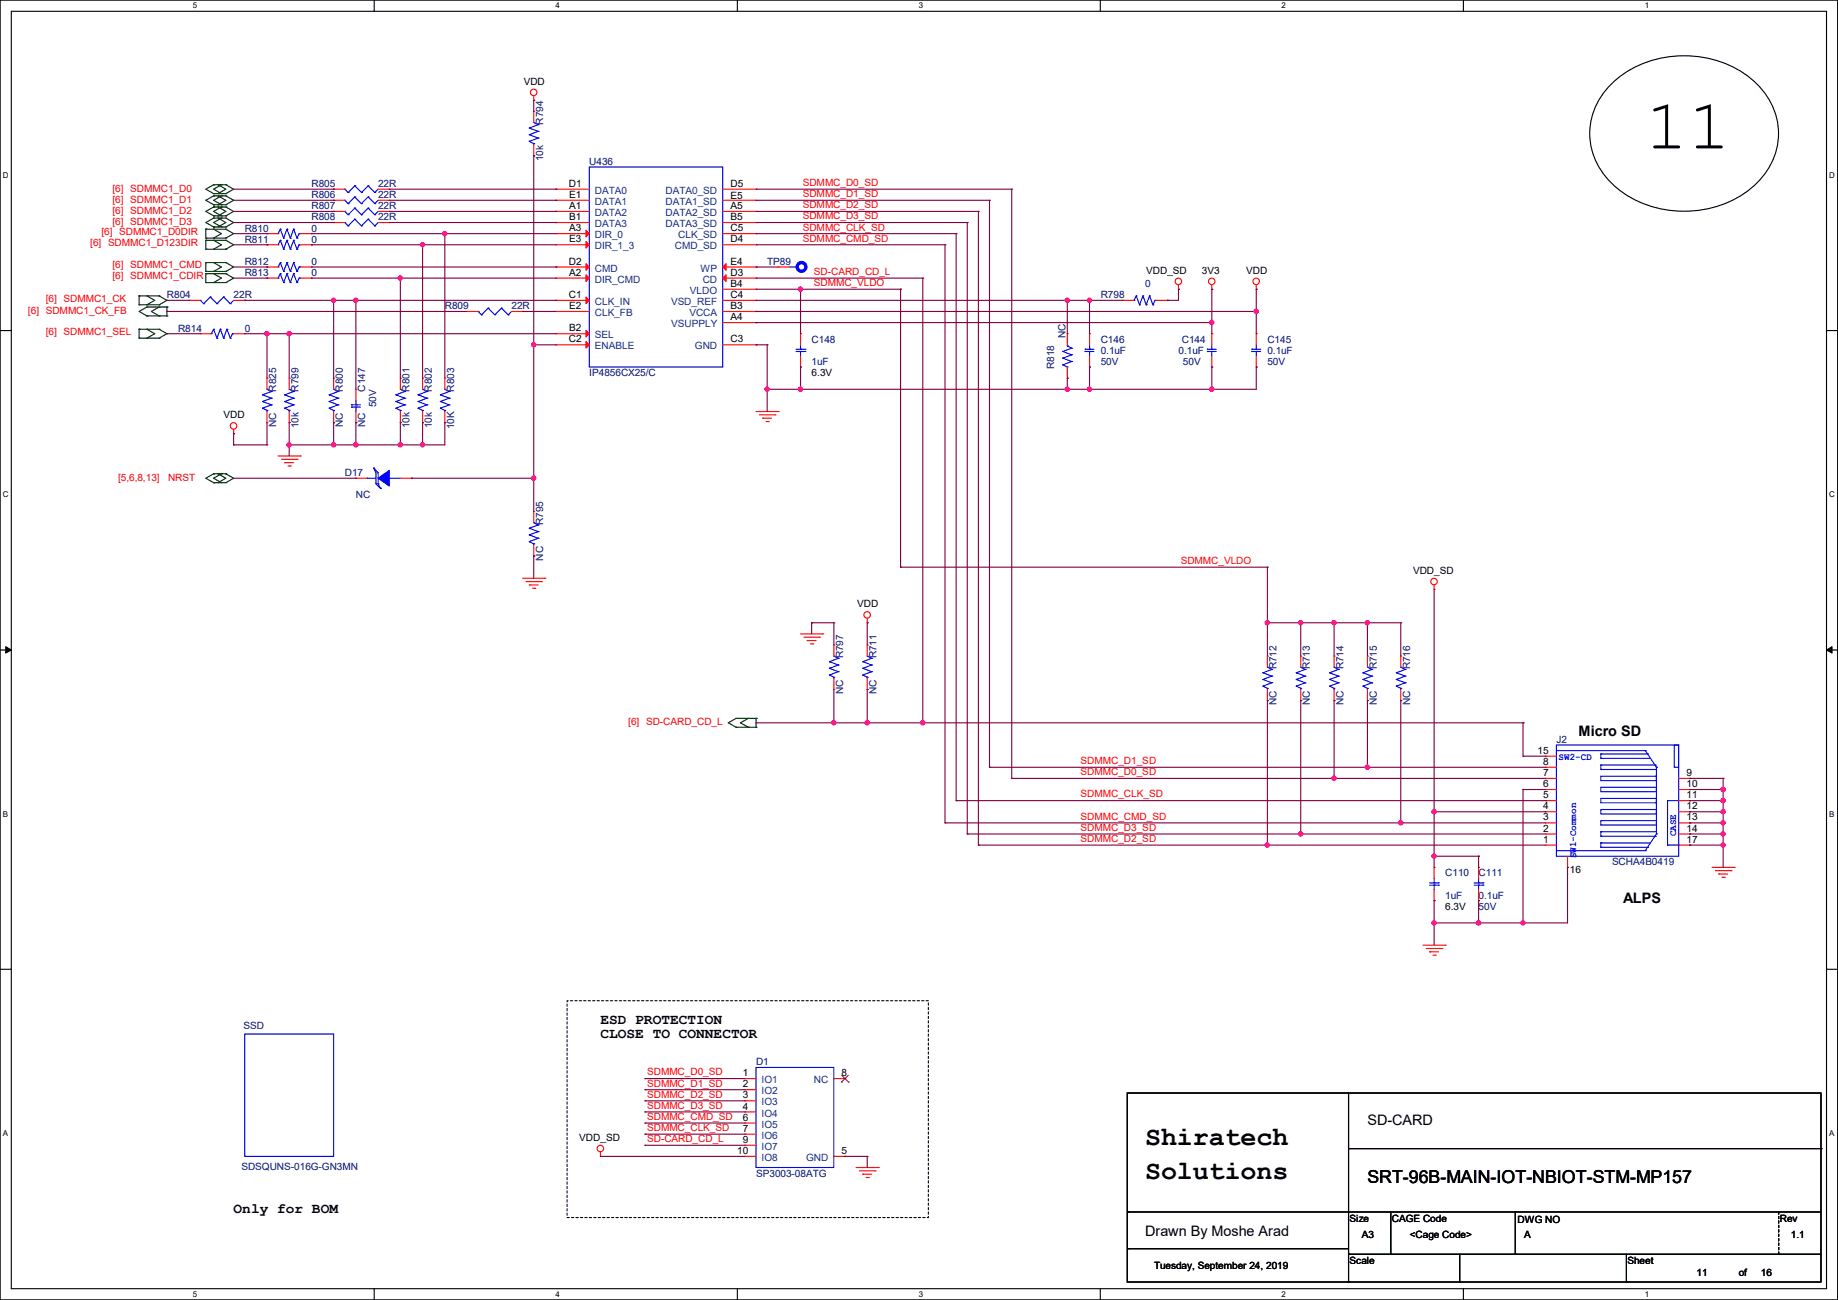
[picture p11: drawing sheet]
<svg xmlns="http://www.w3.org/2000/svg" width="420mm" height="297mm" viewBox="0 0 420 297" stroke-linecap="round" stroke-linejoin="round" font-family="sans-serif">
<path d="M0 0h419.9v297h-419.9zM2.6 2.6h414.8v291.8h-414.8z" fill="none" stroke="#000" stroke-width=".25"/>
<g fill="#fff">
<path d="M44 .3h1v2h-1z"/>
<path d="M44 294.7h1v2h-1z"/>
</g>
<path d="M85.5 0v2.6M85.5 294.4v2.6" fill="none" stroke="#000" stroke-width=".25"/>
<g fill="#fff">
<path d="M127 .3h.9v2h-.9z"/>
<path d="M127 294.7h.9v2h-.9z"/>
</g>
<path d="M168.5 0v2.6M168.5 294.4v2.6" fill="none" stroke="#000" stroke-width=".25"/>
<g fill="#fff">
<path d="M209.9 .3h1v2h-1z"/>
<path d="M209.9 294.7h1v2h-1z"/>
</g>
<path d="M251.4 0v2.6M251.4 294.4v2.6" fill="none" stroke="#000" stroke-width=".25"/>
<g fill="#fff">
<path d="M292.9 .3h.9v2h-.9z"/>
<path d="M292.9 294.7h.9v2h-.9z"/>
</g>
<path d="M334.4 0v2.6M334.4 294.4v2.6" fill="none" stroke="#000" stroke-width=".25"/>
<g fill="#fff">
<path d="M375.8 .3h1v2h-1z"/>
<path d="M375.8 294.7h1v2h-1z"/>
<path d="M.7 39h1.2v2h-1.2z"/>
<path d="M418 39h1.3v2h-1.3z"/>
<path d="M.7 112h1.2v2h-1.2z"/>
<path d="M418 112h1.3v2h-1.3z"/>
</g>
<path d="M0 75.5h2.6M417.4 75.5h2.5" fill="none" stroke="#000" stroke-width=".25"/>
<g fill="#fff">
<path d="M.7 185h1.2v1.9h-1.2z"/>
<path d="M418 185h1.2v1.9h-1.2z"/>
</g>
<path d="M0 148.5h2.6M417.4 148.5h2.5" fill="none" stroke="#000" stroke-width=".25"/>
<path d="M1.3 147.7l1.3 .8-1.3 .7zM417.4 148.5l1.2-.8v1.5z" fill="#000" stroke="#000" stroke-width=".23"/>
<g fill="#fff">
<path d="M.7 257.9h1.2v2h-1.2z"/>
<path d="M418 257.9h1.2v2h-1.2z"/>
</g>
<g fill="none" stroke="#000" stroke-width=".25">
<path d="M368.3 19.1a24.7 24.7 0 0 1 33 0 15.5 15.5 0 0 1-1.2 24 24.8 24.8 0 0 1-31.8-1.2 15.4 15.4 0 0 1 0-22.8zM0 221.4h2.6M417.4 221.4h2.5M257.6 249.7h158.5v43.2h-158.5zM308.1 249.7v43.2M257.9 276.9h.1M257.9 276.9h158.2M308.1 262.4h108M317.8 276.9v9.7M346.2 276.9v9.7M416.1 262.4h.1M257.9 285.3h.1"/>
<path d="M257.9 285.3h50.2M308.1 286.6h.1M308.1 292.9h.1M308.1 286.6h108M317.8 286.6h.1M333.5 292.9h.1M333.5 286.6v6.3M346.2 286.6h.1M371.6 292.9h.1M371.6 286.6v6.3"/>
</g>
<path d="M129.6 228.6h82.5v49.6h-82.5zM406.4 276.9v9.7M406.4 286.6h.1" fill="none" stroke="#000" stroke-width=".25" stroke-dasharray=".5"/>
<g fill="none" stroke="#f00" stroke-width=".25">
<path d="M122 22.9h.1M122 25.4h.1M122 35.6h.1M122 21.9v1M122 25.4v2.6M122 33.1v2.5M61 55.9h.1M61 53.4h.1M61 55.9h2.5M61 53.4h2.5M68.6 55.9h2.6M68.6 53.4h2.6"/>
<path d="M71.2 55.9h.1M71.2 53.4h.1M76.2 48.3h.1M76.2 50.8h.1M76.2 43.2h.1M76.2 45.8h.1M76.2 48.3h2.6M76.2 50.8h2.6M76.2 43.2h2.6M76.2 45.8h2.6M86.4 48.3h2.5M86.4 50.8h2.5"/>
<path d="M86.4 43.2h2.5M86.4 45.8h2.5M88.9 48.3h.1M88.9 50.8h.1M88.9 43.2h.1M88.9 45.8h.1M127 43.2h.1M127 45.8h.1M127 48.3h.1M127 50.8h.1M127 53.4h.1M127 55.9h.1"/>
<path d="M127 48.3h7.7M127 50.8h7.7M127 55.9h7.7M127 43.2h7.7M127 45.8h7.7M127 53.4h7.7M165.1 48.3h7.7M165.1 50.8h7.7M165.1 55.9h7.7M165.1 43.2h7.7M165.1 45.8h7.7M165.1 53.4h7.7"/>
<path d="M172.8 43.2h.1M172.8 45.8h.1M172.8 48.3h.1M172.8 50.8h.1M172.8 55.9h.1M172.8 53.4h.1M43.2 68.6h.1M43.2 68.6h2.6M45.8 76.2h.1M45.8 76.2h2.5M53.4 68.6h2.5M53.4 76.2h2.5"/>
<path d="M55.9 68.6h.1M55.9 76.2h.1M61 61h.1M61 63.5h.1M61 61h2.5M61 63.5h2.5M68.6 61h2.6M68.6 63.5h2.6M71.2 61h.1M71.2 63.5h.1M106.7 71.2h.1M106.7 71.2h2.6"/>
<path d="M116.9 71.2h2.5M119.4 71.2h.1M127 61h.1M127 63.5h.1M127 68.6h.1M127 71.2h.1M127 76.2h.1M127 78.8h.1M127 68.6h7.7M127 76.2h7.7M127 71.2h7.7M127 61h7.7"/>
<path d="M127 63.5h7.7M127 78.8h7.7M165.1 68.6h7.7M165.1 71.2h7.7M165.1 61h7.7M165.1 63.5h7.7M165.1 78.8h7.7M165.1 66.1h7.7M165.1 73.7h7.7M172.8 61h.1M172.8 63.5h.1M172.8 66.1h.1"/>
<path d="M172.8 68.6h.1M172.8 71.2h.1M172.8 73.7h.1M172.8 78.8h.1M177.8 61h.1M177.8 61h2.6M182.9 76.2h.1M182.9 76.2v2.6M243.9 76.2h.1M243.9 76.2v2.6M249 76.2h.1M249 76.2v2.6"/>
<path d="M256.6 68.6h.1M256.6 68.6h2.5M264.2 68.6h2.5M266.7 68.6h.1M269.3 66.1h.1M269.3 65.1v1M276.9 66.1h.1M276.9 76.2h.1M276.9 65.1v1M276.9 76.2v2.6M287.1 66.1h.1M287.1 76.2h.1"/>
<path d="M287.1 65.1v1M287.1 76.2v2.6M53.4 99.1h.1M53.4 98.1v1M61 86.4h.1M61 96.6h.1M61 86.4v2.5M61 94v2.6M66.1 86.4h.1M66.1 96.6h.1M66.1 86.4v2.5M66.1 94v2.6"/>
<path d="M76.2 86.4h.1M76.2 96.6h.1M76.2 86.4v2.5M76.2 94v2.6M81.3 88.9h.1M81.3 96.6h.1M81.3 88.9v2.6M81.3 94v2.6M91.5 86.4h.1M91.5 96.6h.1M91.5 86.4v2.5M91.5 94v2.6"/>
<path d="M96.6 86.4h.1M96.6 96.6h.1M96.6 86.4v2.5M96.6 94v2.6M101.6 86.4h.1M101.6 96.6h.1M101.6 86.4v2.5M101.6 94v2.6M172.8 94h5M173.5 94.8h3.6M174.3 95.5h.1M174.3 95.5h2"/>
<path d="M175 96.3h.6M175.6 96.3h.1M177.1 94.8h.1M177.8 94h.1M182.9 83.9h.1M182.9 81.3v2.6M243.9 86.4h.1M243.9 83.9v2.5M249 83.9h.1M249 81.3v2.6M276.9 83.9h.1M276.9 81.3v2.6"/>
<path d="M287.1 83.9h.1M287.1 81.3v2.6M63.5 104.2h5.1M64.3 104.9h3.6M65.1 105.7h.1M65.1 105.7h2M65.8 106.5h.5M66.3 106.5h.1M67.9 104.9h.1M68.6 104.2h.1M81.3 109.3h.1M81.3 109.3h2.6"/>
<path d="M91.5 109.3h2.5M94 109.3h.1M122 116.9h.1M122 116.9v2.5M119.4 132.1h5.1M120.2 132.9h3.5M120.9 133.6h.1M120.9 133.6h2.1M121.7 134.4h.5M122 127h.1M122 124.5v2.5M122.2 134.4h.1"/>
<path d="M123.7 132.9h.1M124.5 132.1h.1M327.7 134.7h.1M327.7 133.6v1.1M182.9 144.8h5.1M183.7 145.6h3.5M184.4 146.3h.1M184.4 146.3h2.1M185.2 147.1h.5M185.7 147.1h.1M187.2 145.6h.1M188 144.8h.1"/>
<path d="M190.5 147.4h.1M190.5 157.5h.1M190.5 147.4v2.5M190.5 155v2.5M198.2 142.3h.1M198.2 147.4h.1M198.2 157.5h.1M198.2 141.3v1M198.2 147.4v2.5M198.2 155v2.5M289.6 149.9h.1M289.6 149.9v2.5"/>
<path d="M289.6 157.5v2.6M297.2 149.9h.1M297.2 149.9v2.5M297.2 157.5v2.6M304.8 149.9h.1M304.8 149.9v2.5M304.8 157.5v2.6M312.5 149.9h.1M312.5 149.9v2.5M312.5 157.5v2.6M320.1 149.9h.1M320.1 149.9v2.5"/>
<path d="M320.1 157.5v2.6M289.6 160.1h.1M297.2 160.1h.1M304.8 160.1h.1M312.5 160.1h.1M320.1 160.1h.1M353.1 175.3h.1M353.1 177.8h.1M353.1 172.8h.1M353.1 175.3h2.5M353.1 177.8h2.5M353.1 172.8h2.5"/>
<path d="M383.6 177.8h2.5M386.1 177.8h.1M327.7 198.2h.1M327.7 198.2v2.5M337.9 198.2h.1M337.9 198.2v2.5M353.1 182.9h.1M353.1 180.4h.1M353.1 185.5h.1M353.1 188h.1M353.1 190.5h.1M353.1 193.1h.1"/>
<path d="M353.1 182.9h2.5M353.1 180.4h2.5M353.1 185.5h2.5M353.1 188h2.5M353.1 190.5h2.5M353.1 193.1h2.5M358.2 198.2h.1M358.2 195.6v2.6M383.6 182.9h2.5M383.6 180.4h2.5M383.6 185.5h2.5M383.6 188h2.5"/>
<path d="M383.6 190.5h2.5M383.6 193.1h2.5M386.1 180.4h.1M386.1 182.9h.1M386.1 185.5h.1M386.1 188h.1M386.1 190.5h.1M386.1 193.1h.1M391.2 198.2h5.1M392 198.9h3.5M392.7 199.7h.1M392.7 199.7h2.1"/>
<path d="M395.5 198.9h.1M396.3 198.2h.1M325.2 215.9h5M325.9 216.7h3.6M326.7 217.5h.1M326.7 217.5h2M327.4 218.2h.6M327.7 205.8h.1M327.7 203.2v2.6M328 218.2h.1M329.5 216.7h.1M330.2 215.9h.1"/>
<path d="M337.9 205.8h.1M337.9 203.2v2.6M393.5 200.4h.5M394 200.4h.1M170.2 246.4h.1M170.2 249h.1M170.2 251.5h.1M170.2 254h.1M170.2 256.6h.1M170.2 259.1h.1M170.2 246.4h2.6M170.2 249h2.6"/>
<path d="M170.2 251.5h2.6M170.2 254h2.6M170.2 256.6h2.6M170.2 259.1h2.6M190.5 246.4h2.6M193.1 246.4h.1M137.2 264.2h.1M137.2 263.2v1M170.2 261.7h.1M170.2 264.2h.1M170.2 261.7h2.6M170.2 264.2h2.6"/>
<path d="M190.5 264.2h2.6M193.1 264.2h.1M195.6 266.7h5.1M196.4 267.5h3.5M197.1 268.3h.1M197.1 268.3h2.1M197.9 269h.5M198.4 269h.1M199.9 267.5h.1M200.7 266.7h.1"/>
<circle cx="121.9" cy="21.1" r=".74"/>
<circle cx="269.3" cy="64.3" r=".74"/>
<circle cx="276.9" cy="64.3" r=".74"/>
<circle cx="287" cy="64.3" r=".74"/>
<circle cx="53.4" cy="97.3" r=".74"/>
<circle cx="327.7" cy="132.9" r=".74"/>
<circle cx="198.1" cy="140.5" r=".74"/>
<circle cx="137.2" cy="262.4" r=".74"/>
</g>
<g fill="none" stroke="#004000" stroke-width=".25">
<path d="M47 60h.1M47 52.4h.1M47 54.4h.1M47 54.9h.1M47 56.9h.1M47 52.4v2M47 54.9v2M47 60v2M47 60h4.6M47 52.4h4.6M47 54.4h4.6M47 54.9h4.6"/>
<path d="M47 56.9h4.6M48.8 44.7h.1M48.8 46.8h.1M48.8 42.2h.1M48.8 44.2h.1M48.8 60h.1M48.8 49.8h.1M48.8 51.9h.1M48.8 47.3h.1M48.8 49.3h.1M48.8 52.4h.1M48.8 54.4h.1"/>
<path d="M48.8 54.9h.1M48.8 56.9h.1M48.8 44.7h2.8M48.8 46.8h2.8M48.8 44.7l-1.8 1.1 1.8 1M48.8 42.2h2.8M48.8 44.2h2.8M48.8 42.2l-1.8 1 1.8 1M48.8 60l1.8 1-1.8 1M48.8 49.8h2.8M48.8 51.9h2.8M48.8 49.8l-1.8 1 1.8 1.1"/>
<path d="M48.8 47.3h2.8M48.8 49.3h2.8M48.8 47.3l-1.8 1 1.8 1M48.8 52.4l1.8 1-1.8 1M48.8 54.9l1.8 1-1.8 1M49.8 44.7h.1M49.8 46.8h.1M49.8 42.2h.1M49.8 44.2h.1M49.8 49.8h.1M49.8 51.9h.1M49.8 47.3h.1"/>
<path d="M49.8 49.3h.1M49.8 44.7l1.8 1.1-1.8 1M49.8 42.2l1.8 1-1.8 1M49.8 49.8l1.8 1-1.8 1.1M49.8 47.3l1.8 1-1.8 1M50.6 44.7h.1M50.6 46.8h.1M50.6 42.2h.1M50.6 44.2h.1M50.6 49.8h.1M50.6 51.9h.1M50.6 47.3h.1"/>
<path d="M50.6 49.3h.1M50.6 44.7l-1.8 1.1 1.8 1M50.6 42.2l-1.8 1 1.8 1M50.6 49.8l-1.8 1 1.8 1.1M50.6 47.3l-1.8 1 1.8 1M51.6 44.7h.1M51.6 46.8h.1M51.6 42.2h.1M51.6 44.2h.1M51.6 60h.1M51.6 49.8h.1M51.6 51.9h.1"/>
<path d="M51.6 47.3h.1M51.6 49.3h.1M51.6 52.4h.1M51.6 54.4h.1M51.6 54.9h.1M51.6 56.9h.1M51.6 44.7l1.8 1.1-1.8 1M51.6 42.2l1.8 1-1.8 1M51.6 60l1.8 1-1.8 1M51.6 49.8l1.8 1-1.8 1.1M51.6 47.3l1.8 1-1.8 1M51.6 52.4l1.8 1-1.8 1"/>
<path d="M51.6 54.9l1.8 1-1.8 1M31.8 67.6h.1M31.8 69.6h.1M31.8 75.2h.1M31.8 77.3h.1M31.8 67.6v2M31.8 75.2v2.1M31.8 67.6h4.6M31.8 69.6h4.6M31.8 75.2h4.6M31.8 77.3h4.6M33.6 67.6h.1"/>
<path d="M33.6 69.6h.1M33.6 75.2h.1M33.6 77.3h.1M33.6 70.1h.1M33.6 72.2h.1M33.6 67.6l1.7 1-1.7 1M33.6 75.2l1.7 1-1.7 1.1M33.6 70.1l-1.8 1.1 1.8 1M33.6 70.1h4.5M33.6 72.2h4.5M36.4 67.6h.1M36.4 69.6h.1"/>
<path d="M36.4 75.2h.1M36.4 77.3h.1M36.4 70.1h.1M36.4 72.2h.1M36.4 67.6l1.7 1-1.7 1M36.4 75.2l1.7 1-1.7 1.1M36.4 70.1l-1.8 1.1 1.8 1M38.1 70.1h.1M38.1 72.2h.1M38.1 70.1v2.1M47 62h.1M47 62.5h.1"/>
<path d="M47 64.6h.1M47 62.5v2.1M47 62h4.6M47 62.5h4.6M47 64.6h4.6M48.8 62h.1M48.8 62.5h.1M48.8 64.6h.1M48.8 62.5l1.8 1-1.8 1.1M51.6 62h.1M51.6 62.5h.1M51.6 64.6h.1"/>
<path d="M51.6 62.5l1.8 1-1.8 1.1M48.8 108.2h.1M48.8 110.3h.1M48.8 108.2h2.8M48.8 110.3h2.8M48.8 108.2l-1.8 1.1 1.8 1M49.8 108.2h.1M49.8 110.3h.1M49.8 108.2l1.8 1.1-1.8 1M50.6 108.2h.1M50.6 110.3h.1M50.6 108.2l-1.8 1.1 1.8 1"/>
<path d="M51.6 108.2h.1M51.6 110.3h.1M51.6 108.2l1.8 1.1-1.8 1M168.2 164.1h.1M168.2 166.2h.1M168.2 164.1l-1.8 1 1.8 1.1M168.2 164.1h4.6M168.2 166.2h4.6M171 164.1h.1M171 166.2h.1M171 164.1l-1.8 1 1.8 1.1M172.8 164.1h.1"/>
<path d="M172.8 166.2h.1M172.8 164.1v2.1"/>
</g>
<g fill="none" stroke="#00f" stroke-width=".25">
<path d="M120.9 32.3h.1M120.9 30.8h.1M120.9 29.3h.1M120.9 32.3l1.1 .5M120.9 30.8l2.1 .7M120.9 29.3l2.1 .7M122 28h.1M122 32.8h.1M122 32.8v.3M122 28l1 .5M123 31.5h.1M123 30h.1"/>
<path d="M123 28.5h.1M123 31.5l-2.1 .8M123 30l-2.1 .8M123 28.5l-2.1 .8M134.7 38.1h30.4v45.8h-30.4zM63.5 55.9h.1M63.5 53.4h.1M64.1 54.9h.1M64.1 60h.1M64.1 52.4h.1M64.1 54.9l.7 2M64.1 54.9l-.6 1"/>
<path d="M64.1 60l.7 2M64.1 60l-.6 1M64.1 52.4l.7 2M64.1 52.4l-.6 1M64.8 56.9h.1M64.8 54.4h.1M65.6 54.9h.1M65.6 60h.1M65.6 52.4h.1M65.6 54.9l.7 2M65.6 54.9l-.8 2M65.6 60l.7 2"/>
<path d="M65.6 60l-.8 2M65.6 52.4l.7 2M65.6 52.4l-.8 2M66.3 56.9h.1M66.3 54.4h.1M67.1 54.9h.1M67.1 60h.1M67.1 52.4h.1M67.1 54.9l.8 2M67.1 54.9l-.8 2M67.1 60l.8 2M67.1 60l-.8 2"/>
<path d="M67.1 52.4l.8 2M67.1 52.4l-.8 2M67.9 56.9h.1M67.9 54.4h.1M68.4 55.9h.1M68.4 53.4h.1M68.4 55.9l-.5 1M68.4 55.9h.2M68.4 53.4l-.5 1M68.4 53.4h.2M78.8 48.3h.1M78.8 50.8h.1"/>
<path d="M78.8 43.2h.1M78.8 45.8h.1M78.8 48.3l.7 .8M78.8 50.8l.7 .8M78.8 43.2l.7 .8M78.8 45.8l.7 .7M79.5 49.1h.1M79.5 51.6h.1M79.5 44h.1M79.5 46.5h.1M81.1 47.5h.1M81.1 50.1h.1"/>
<path d="M81.1 42.5h.1M81.1 45h.1M81.1 47.5l1.5 1.6M81.1 47.5l-1.6 1.6M81.1 50.1l1.5 1.5M81.1 50.1l-1.6 1.5M81.1 42.5l1.5 1.5M81.1 42.5l-1.6 1.5M81.1 45l1.5 1.5M81.1 45l-1.6 1.5M82.6 49.1h.1M82.6 51.6h.1"/>
<path d="M82.6 44h.1M82.6 46.5h.1M84.1 47.5h.1M84.1 50.1h.1M84.1 42.5h.1M84.1 45h.1M84.1 47.5l1.5 1.6M84.1 47.5l-1.5 1.6M84.1 50.1l1.5 1.5M84.1 50.1l-1.5 1.5M84.1 42.5l1.5 1.5M84.1 42.5l-1.5 1.5"/>
<path d="M84.1 45l1.5 1.5M84.1 45l-1.5 1.5M85.6 49.1h.1M85.6 51.6h.1M85.6 44h.1M85.6 46.5h.1M86.4 48.3l-.8 .8M86.4 50.8l-.8 .8M86.4 43.2l-.8 .8M86.4 45.8l-.8 .7M45.8 68.6h.1M45.8 68.6l.7 .8"/>
<path d="M46.5 69.4h.1M48 67.9h.1M48 67.9l1.6 1.5M48 67.9l-1.5 1.5M48.3 76.2h.1M48.8 75.2h.1M48.8 75.2l.8 2.1M48.8 75.2l-.5 1M49.6 69.4h.1M49.6 77.3h.1M50.3 75.2h.1M50.3 75.2l.8 2.1"/>
<path d="M50.3 75.2l-.7 2.1M51.1 67.9h.1M51.1 77.3h.1M51.1 67.9l1.5 1.5M51.1 67.9l-1.5 1.5M51.9 75.2h.1M51.9 75.2l.7 2.1M51.9 75.2l-.8 2.1M52.6 69.4h.1M52.6 77.3h.1M53.1 76.2h.1M53.1 76.2l-.5 1.1"/>
<path d="M53.1 76.2h.3M53.4 68.6l-.8 .8M63.5 61h.1M63.5 63.5h.1M64.1 62.5h.1M64.1 62.5l.7 2.1M64.1 62.5l-.6 1M64.8 62h.1M64.8 64.6h.1M65.6 62.5h.1M65.6 62.5l.7 2.1M65.6 62.5l-.8 2.1"/>
<path d="M66.3 62h.1M66.3 64.6h.1M67.1 62.5h.1M67.1 62.5l.8 2.1M67.1 62.5l-.8 2.1M67.9 62h.1M67.9 64.6h.1M68.4 61h.1M68.4 63.5h.1M68.4 61h.2M68.4 61l-.5 1M68.4 63.5l-.5 1.1"/>
<path d="M68.4 63.5h.2M109.3 71.2h.1M109.3 71.2l.7 .7M110 71.9h.1M111.5 70.4h.1M111.5 70.4l1.6 1.5M111.5 70.4l-1.5 1.5M113.1 71.9h.1M114.6 70.4h.1M114.6 70.4l1.5 1.5M114.6 70.4l-1.5 1.5M116.1 71.9h.1"/>
<path d="M116.9 71.2l-.8 .7M180.4 61h1.8M181.9 79.8h2M182.2 61h.1M182.9 79.8h.1M182.9 78.8v1M183.9 79.8h.1M243.9 79h.1M243.9 79l1 .5M243.9 78.8v.2M244.9 79.5h.1M244.9 79.5l-2 .8"/>
<path d="M247.9 79.8h.1M247.9 79.8h2.1M249 79.8h.1M249 78.8v1M259.1 68.6h.1M259.6 67.6h.1M259.6 67.6l.8 2M259.6 67.6l-.5 1M260.4 69.6h.1M261.2 67.6h.1M261.2 67.6l.7 2M261.2 67.6l-.8 2"/>
<path d="M261.9 69.6h.1M262.7 67.6h.1M262.7 67.6l.7 2M262.7 67.6l-.8 2M263.4 69.6h.1M263.9 68.6h.1M263.9 68.6l-.5 1M263.9 68.6h.3M275.9 79.8h.1M275.9 79.8h2M276.9 79.8h.1M276.9 78.8v1"/>
<path d="M286 79.8h.1M286 79.8h2.1M287.1 79.8h.1M287.1 78.8v1M60 93.3h.1M60 91.7h.1M60 90.2h.1M60 93.3l1 .5M60 91.7l2 .8M60 90.2l2 .8M61 88.9h.1M61 93.8h.1"/>
<path d="M61 88.9l1 .6M61 93.8v.2M62 92.5h.1M62 91h.1M62 89.5h.1M62 92.5l-2 .8M62 91l-2 .7M62 89.5l-2 .7M65.1 93.3h.1M65.1 91.7h.1M65.1 90.2h.1M65.1 93.3l1 .5"/>
<path d="M65.1 91.7l2 .8M65.1 90.2l2 .8M66.1 88.9h.1M66.1 93.8h.1M66.1 88.9l1 .6M66.1 93.8v.2M67.1 92.5h.1M67.1 91h.1M67.1 89.5h.1M67.1 92.5l-2 .8M67.1 91l-2 .7M67.1 89.5l-2 .7"/>
<path d="M75.2 93.3h.1M75.2 91.7h.1M75.2 90.2h.1M75.2 93.3l1 .5M75.2 91.7l2.1 .8M75.2 90.2l2.1 .8M76.2 88.9h.1M76.2 93.8h.1M76.2 88.9l1.1 .6M76.2 93.8v.2M77.3 92.5h.1M77.3 91h.1"/>
<path d="M77.3 89.5h.1M77.3 92.5l-2.1 .8M77.3 91l-2.1 .7M77.3 89.5l-2.1 .7M80.3 92.5h.1M80.3 93h.1M80.3 92.5h2M80.3 93h2M81.3 92.5h.1M81.3 93h.1M81.3 91.5v1M81.3 93v1"/>
<path d="M90.5 93.3h.1M90.5 91.7h.1M90.5 90.2h.1M90.5 93.3l1 .5M90.5 91.7l2 .8M90.5 90.2l2 .8M91.5 88.9h.1M91.5 93.8h.1M91.5 88.9l1 .6M91.5 93.8v.2M92.5 92.5h.1M92.5 91h.1"/>
<path d="M92.5 89.5h.1M92.5 92.5l-2 .8M92.5 91l-2 .7M92.5 89.5l-2 .7M95.5 93.3h.1M95.5 91.7h.1M95.5 90.2h.1M95.5 93.3l1.1 .5M95.5 91.7l2.1 .8M95.5 90.2l2.1 .8M96.6 88.9h.1M96.6 93.8h.1"/>
<path d="M96.6 88.9l1 .6M96.6 93.8v.2M97.6 92.5h.1M97.6 91h.1M97.6 89.5h.1M97.6 92.5l-2.1 .8M97.6 91l-2.1 .7M97.6 89.5l-2.1 .7M100.6 93.3h.1M100.6 91.7h.1M100.6 90.2h.1M100.6 93.3l1 .5"/>
<path d="M100.6 91.7l2.1 .8M100.6 90.2l2.1 .8M101.6 88.9h.1M101.6 93.8h.1M101.6 88.9l1.1 .6M101.6 93.8v.2M102.7 92.5h.1M102.7 91h.1M102.7 89.5h.1M102.7 92.5l-2.1 .8M102.7 91l-2.1 .7M102.7 89.5l-2.1 .7"/>
<path d="M181.9 80.3h2M182.9 80.3h.1M182.9 80.3v1M183.9 80.3h.1M242.9 80.3h.1M242.9 81.8h.1M242.9 83.4h.1M242.9 80.3l2 .8M242.9 81.8l2 .8M242.9 83.4l1 .5M243.9 83.9h.1M244.9 81.1h.1"/>
<path d="M244.9 82.6h.1M244.9 81.1l-2 .7M244.9 82.6l-2 .8M247.9 80.3h.1M247.9 80.3h2.1M249 80.3h.1M249 80.3v1M275.9 80.3h.1M275.9 80.3h2M276.9 80.3h.1M276.9 80.3v1M286 80.3h.1"/>
<path d="M286 80.3h2.1M287.1 80.3h.1M287.1 80.3v1M83.9 109.3h.1M83.9 109.3h2M85.4 107h.1M85.4 107l.5 1v2.5M85.4 107l1 1v2.5M85.9 110.5h.1M85.9 110.5l1 1M86.4 110.5h.1M86.4 110.5l.5 1"/>
<path d="M86.9 111.5h.1M88.9 109.3h.1M88.9 109.3h2.6M122 119.4h.1M122 119.4l1 .5M123 119.9h.1M123 119.9l-2.1 .8M120.9 123.7h.1M120.9 122.2h.1M120.9 120.7h.1M120.9 123.7l1.1 .5M120.9 122.2l2.1 .8"/>
<path d="M120.9 120.7l2.1 .8M122 124.2h.1M122 124.2v.3M123 123h.1M123 121.5h.1M123 123l-2.1 .7M123 121.5l-2.1 .7M189.5 154.2h.1M189.5 152.7h.1M189.5 151.2h.1M189.5 154.2l1 .5M189.5 152.7l2.1 .8"/>
<path d="M189.5 151.2l2.1 .7M190.5 149.9h.1M190.5 154.7h.1M190.5 149.9l1.1 .5M190.5 154.7v.3M191.6 153.5h.1M191.6 151.9h.1M191.6 150.4h.1M191.6 153.5l-2.1 .7M191.6 151.9l-2.1 .8M191.6 150.4l-2.1 .8M197.1 154.2h.1"/>
<path d="M197.1 152.7h.1M197.1 151.2h.1M197.1 154.2l1.1 .5M197.1 152.7l2.1 .8M197.1 151.2l2.1 .7M198.2 149.9h.1M198.2 154.7h.1M198.2 149.9l1 .5M198.2 154.7v.3M199.2 153.5h.1M199.2 151.9h.1M199.2 150.4h.1"/>
<path d="M199.2 153.5l-2.1 .7M199.2 151.9l-2.1 .8M199.2 150.4l-2.1 .8M288.6 156.8h.1M288.6 155.2h.1M288.6 153.7h.1M288.6 156.8l1 .5M288.6 155.2l2 .8M288.6 153.7l2 .8M289.6 152.4h.1M289.6 157.3h.1M289.6 152.4l1 .6"/>
<path d="M289.6 157.3v.2M290.6 156h.1M290.6 154.5h.1M290.6 153h.1M290.6 156l-2 .8M290.6 154.5l-2 .7M290.6 153l-2 .7M296.2 156.8h.1M296.2 155.2h.1M296.2 153.7h.1M296.2 156.8l1 .5M296.2 155.2l2 .8"/>
<path d="M296.2 153.7l2 .8M297.2 152.4h.1M297.2 157.3h.1M297.2 152.4l1 .6M297.2 157.3v.2M298.2 156h.1M298.2 154.5h.1M298.2 153h.1M298.2 156l-2 .8M298.2 154.5l-2 .7M298.2 153l-2 .7M303.8 156.8h.1"/>
<path d="M303.8 155.2h.1M303.8 153.7h.1M303.8 156.8l1 .5M303.8 155.2l2.1 .8M303.8 153.7l2.1 .8M304.8 152.4h.1M304.8 157.3h.1M304.8 152.4l1.1 .6M304.8 157.3v.2M305.9 156h.1M305.9 154.5h.1M305.9 153h.1"/>
<path d="M305.9 156l-2.1 .8M305.9 154.5l-2.1 .7M305.9 153l-2.1 .7M311.4 156.8h.1M311.4 155.2h.1M311.4 153.7h.1M311.4 156.8l1.1 .5M311.4 155.2l2.1 .8M311.4 153.7l2.1 .8M312.5 152.4h.1M312.5 157.3h.1M312.5 152.4l1 .6"/>
<path d="M312.5 157.3v.2M313.5 156h.1M313.5 154.5h.1M313.5 153h.1M313.5 156l-2.1 .8M313.5 154.5l-2.1 .7M313.5 153l-2.1 .7M319.1 156.8h.1M319.1 155.2h.1M319.1 153.7h.1M319.1 156.8l1 .5M319.1 155.2l2 .8"/>
<path d="M319.1 153.7l2 .8M320.1 152.4h.1M320.1 157.3h.1M320.1 152.4l1 .6M320.1 157.3v.2M321.1 156h.1M321.1 154.5h.1M321.1 153h.1M321.1 156l-2 .8M321.1 154.5l-2 .7M321.1 153l-2 .7M355.6 170.2h28v25.4h-28z"/>
<path d="M355.6 171.5h20.4M365.8 177.3h12.7v1.1h-12.7zM365.8 179.9h12.7v1h-12.7zM365.8 174.8h.1M365.8 175.8h.1M365.8 173.3h.1M365.8 172.3h.1M365.8 172.3v1M365.8 174.8v1M365.8 174.8h12.4M365.8 175.8h12.7M365.8 173.3h11.2"/>
<path d="M365.8 172.3h10.7M376 171.5h.1M376 171.5l2.5 3.8M376.5 172.3h.1M378.2 174.8h.1M378.5 175.3h.1M378.5 175.3v15.2M382.6 170.2h1v5.1h-1zM355.6 194.4h20.4M365.8 182.4h12.7v1h-12.7zM365.8 185h12.7v1h-12.7zM365.8 187.5h12.7v1h-12.7z"/>
<path d="M365.8 190h.1M365.8 191.1h.1M365.8 192.6h.1M365.8 193.6h.1M365.8 190h12.7M365.8 190v1.1M365.8 192.6v1M365.8 191.1h12.4M365.8 192.6h11.2M365.8 193.6h10.7M376 194.4h.1M376.5 193.6h.1"/>
<path d="M378.2 191.1h.1M378.5 190.5h.1M378.5 190.5l-2.5 3.9M381 182.9h.1M381 193.1h.1M381 182.9h2.6M381 182.9v10.2M381 193.1h2.6M383.6 193.1h.1M326.7 201.7h2M326.7 202.2h2M327.7 201.7h.1"/>
<path d="M327.7 202.2h.1M327.7 200.7v1M327.7 202.2v1M328.7 201.7h.1M328.7 202.2h.1M336.8 201.7h2.1M336.8 202.2h2.1M337.9 201.7h.1M337.9 202.2h.1M337.9 200.7v1M337.9 202.2v1M338.9 201.7h.1"/>
<path d="M338.9 202.2h.1M55.9 236.3h20.3v27.9h-20.3zM172.8 243.9h17.7v22.8h-17.7z"/>
</g>
<g fill="#f00" stroke="#f00" stroke-width=".25">
<path d="M133.9 52.6l.8 .8-.8 .7z"/>
<path d="M133.9 55.2l.8 .7-.8 .8z"/>
<path d="M133.9 60.2l.8 .8-.8 .8z"/>
<path d="M133.9 62.8l.8 .7-.8 .8z"/>
<path d="M133.9 67.9l.8 .7-.8 .8z"/>
<path d="M133.9 75.5l.8 .7-.8 .8z"/>
<path d="M133.9 78l.8 .8-.8 .7z"/>
<path d="M165.1 61l.8-.8v1.6z"/>
<path d="M165.1 63.5l.8-.7v1.5z"/>
</g>
<path d="M86.4 109.3l2.5-1.8v3.5z" fill-rule="evenodd" fill="#00f" stroke="#00f" stroke-width=".25"/>
<path d="M192.3 247.2h.1M192.3 245.7l1.6 1.5M193.8 245.7l-1.5 1.5M193.9 247.2h.1" fill="none" stroke="#804000" stroke-width=".23"/>
<circle cx="183.2" cy="61" r=".99" fill="none" stroke="#00f" stroke-width=".76"/>
<g fill="none" stroke="#800040" stroke-width=".25">
<path d="M122 22.9h.1M122 35.6h.1M122 22.9v2.5M122 35.6v81.3M53.4 45.8h22.8M53.4 43.2h22.8M53.4 53.4h7.6M53.4 55.9h7.6M53.4 50.8h22.8M53.4 48.3h22.8M61 53.4h.1M61 55.9h.1"/>
<path d="M71.2 55.9h.1M71.2 53.4h55.8M71.2 55.9h55.8M76.2 48.3h.1M76.2 45.8h.1M76.2 43.2h.1M76.2 50.8h.1M88.9 45.8h38.1M88.9 43.2h38.1M88.9 50.8h38.1M88.9 48.3h38.1M96.6 55.9h.1"/>
<path d="M96.6 55.9v30.5M101.6 53.4h.1M101.6 53.4v33M127 43.2h.1M127 45.8h.1M127 48.3h.1M127 50.8h.1M172.8 45.8h53.3M172.8 43.2h58.4M172.8 53.4h45.7M172.8 55.9h43.1M172.8 50.8h48.2"/>
<path d="M172.8 48.3h50.8M215.9 55.9h.1M215.9 55.9v132.1M218.5 53.4h.1M218.5 53.4v129.5M221 50.8h.1M221 50.8v139.7M223.6 48.3h.1M223.6 48.3v144.8M226.1 45.8h.1M226.1 45.8v129.5M231.2 43.2h.1"/>
<path d="M231.2 43.2v134.6M38.1 68.6h.1M38.1 76.2h.1M38.1 71.2h.1M38.1 71.2h68.6M38.1 68.6h5.1M38.1 76.2h7.7M53.4 63.5h7.6M53.4 61h7.6M55.9 68.6h.1M55.9 68.6h71.1M55.9 76.2h71.1"/>
<path d="M61 61h.1M61 63.5h.1M61 76.2h.1M61 76.2v10.2M66.1 76.2h.1M66.1 76.2v10.2M71.2 63.5h55.8M71.2 61h55.8M76.2 68.6h.1M76.2 68.6v17.8M81.3 68.6h.1M81.3 68.6v20.3"/>
<path d="M91.5 63.5h.1M91.5 63.5v22.9M119.4 71.2h.1M119.4 71.2h7.6M122 78.8h.1M122 78.8h5M127 68.6h.1M127 61h.1M172.8 78.8h.1M172.8 71.2h.1M172.8 73.7h.1M172.8 61h.1"/>
<path d="M172.8 78.8h2.5M172.8 71.2h114.3M172.8 73.7h104.1M172.8 68.6h83.8M172.8 66.1h33M172.8 63.5h38.1M172.8 61h5M175.3 78.8h.1M175.3 78.8v15.2M182.9 66.1h.1M182.9 66.1v10.1M205.8 66.1h.1"/>
<path d="M205.8 66.1v63.5M210.9 63.5h.1M210.9 63.5v101.6M243.9 68.6h.1M243.9 68.6v7.6M249 68.6h.1M249 68.6v7.6M266.7 68.6h.1M269.3 66.1h.1M269.3 66.1v2.5h-2.6M276.9 73.7h.1M276.9 66.1h.1"/>
<path d="M276.9 66.1v10.1M287.1 66.1h.1M287.1 71.2h.1M287.1 66.1v10.1M53.4 99.1h.1M53.4 99.1v2.5M61 96.6v5M66.1 96.6h.1M66.1 96.6v7.6M76.2 96.6h.1M76.2 96.6v5M81.3 96.6h.1"/>
<path d="M81.3 96.6v5M91.5 96.6h.1M91.5 96.6v5M96.6 96.6h.1M96.6 96.6v5M101.6 96.6h.1M101.6 96.6v5h-35.5M175.3 88.9h.1M182.9 88.9h.1M182.9 83.9h.1M182.9 83.9v5M243.9 88.9h.1"/>
<path d="M243.9 86.4h.1M243.9 86.4v2.5M249 83.9h.1M249 88.9h.1M249 83.9v5M276.9 83.9h.1M276.9 88.9h.1M276.9 83.9v5M287.1 83.9h.1M287.1 83.9v5h-111.8M53.4 101.6h.1M53.4 109.3h27.9"/>
<path d="M53.4 101.6h7.6M61 101.6h.1M66.1 101.6h.1M81.3 101.6h.1M81.3 109.3h.1M91.5 101.6h.1M94 109.3h.1M94 109.3h28M96.6 101.6h.1M122 109.3h.1M122 127h.1M122 127v5.1"/>
<path d="M205.8 129.6h.1M205.8 129.6h83.8M289.6 129.6h.1M289.6 129.6v20.3M327.7 134.7v63.5M185.5 142.3h.1M185.5 142.3h5M185.5 142.3v2.5M190.5 142.3h.1M190.5 142.3v5.1M190.5 157.5v7.6M198.2 142.3h.1"/>
<path d="M198.2 157.5h.1M198.2 142.3v5.1M198.2 157.5v7.6M289.6 142.3h.1M289.6 142.3h30.5M297.2 142.3h.1M297.2 142.3v7.6M304.8 142.3h.1M304.8 142.3v7.6M312.5 142.3h.1M312.5 142.3v7.6M320.1 142.3h.1"/>
<path d="M320.1 142.3v7.6M172.8 165.1h.1M172.8 165.1h175.2M190.5 165.1h.1M198.2 165.1h.1M210.9 165.1h.1M226.1 175.3h.1M226.1 175.3h127M231.2 177.8h.1M231.2 177.8h121.9M289.6 160.1h.1M289.6 160.1v33"/>
<path d="M297.2 160.1h.1M297.2 160.1v30.4M304.8 160.1h.1M304.8 177.8h.1M304.8 160.1v17.7M312.5 160.1h.1M312.5 175.3h.1M312.5 160.1v15.2M320.1 160.1h.1M320.1 160.1v27.9M348 165.1h.1M348 172.8h.1"/>
<path d="M348 165.1v7.7M348 172.8h5.1M386.1 177.8h.1M386.1 177.8h7.6M393.7 177.8h.1M393.7 177.8v20.4M215.9 188h.1M215.9 188h137.2M218.5 182.9h.1M218.5 182.9h134.6M221 190.5h.1M221 190.5h132.1"/>
<path d="M223.6 193.1h.1M223.6 193.1h129.5M289.6 193.1h.1M297.2 190.5h.1M320.1 188h.1M327.7 185.5h.1M327.7 195.6h.1M327.7 185.5h25.4M327.7 195.6h10.2M337.9 195.6h.1M337.9 195.6v2.6M348 180.4h.1"/>
<path d="M348 180.4v30.5M348 180.4h5.1M353.1 182.9h.1M358.2 198.2h.1M358.2 198.2v12.7h-30.5M386.1 180.4h.1M386.1 182.9h.1M386.1 185.5h.1M386.1 188h.1M386.1 190.5h.1M386.1 193.1h.1M386.1 180.4h7.6"/>
<path d="M386.1 182.9h7.6M386.1 185.5h7.6M386.1 188h7.6M386.1 190.5h7.6M386.1 193.1h7.6M393.7 180.4h.1M393.7 182.9h.1M393.7 185.5h.1M393.7 188h.1M393.7 190.5h.1M393.7 193.1h.1M327.7 205.8h.1"/>
<path d="M327.7 210.9h.1M327.7 205.8v10.1M337.9 205.8h.1M337.9 210.9h.1M337.9 205.8v5.1M348 210.9h.1M147.4 249h.1M147.4 246.4h.1M147.4 259.1h.1M147.4 256.6h.1M147.4 254h.1M147.4 251.5h.1"/>
<path d="M147.4 249h22.8M147.4 246.4h22.8M147.4 259.1h22.8M147.4 256.6h22.8M147.4 254h22.8M147.4 251.5h22.8M137.2 264.2h.1M137.2 264.2h33M147.4 261.7h.1M147.4 261.7h22.8M193.1 264.2h.1M193.1 264.2h5.1"/>
<path d="M198.2 264.2h.1M198.2 264.2v2.5"/>
</g>
<g fill="#f0f" stroke="#f0f" stroke-width=".25">
<circle cx="289.6" cy="142.3" r=".49"/>
<circle cx="327.7" cy="185.4" r=".49"/>
<circle cx="297.2" cy="142.3" r=".49"/>
<circle cx="304.8" cy="142.3" r=".49"/>
<circle cx="312.4" cy="142.3" r=".49"/>
<circle cx="190.5" cy="165.1" r=".49"/>
<circle cx="312.4" cy="175.3" r=".49"/>
<circle cx="304.8" cy="177.8" r=".49"/>
<circle cx="348" cy="210.8" r=".49"/>
<circle cx="393.7" cy="182.9" r=".49"/>
<circle cx="393.7" cy="180.4" r=".49"/>
<circle cx="327.7" cy="195.6" r=".49"/>
<circle cx="393.7" cy="188" r=".49"/>
<circle cx="393.7" cy="185.4" r=".49"/>
<circle cx="320.1" cy="188" r=".49"/>
<circle cx="393.7" cy="190.5" r=".49"/>
<circle cx="297.2" cy="190.5" r=".49"/>
<circle cx="393.7" cy="193.1" r=".49"/>
<circle cx="289.6" cy="193.1" r=".49"/>
<circle cx="327.7" cy="210.8" r=".49"/>
<circle cx="337.8" cy="210.8" r=".49"/>
<circle cx="287" cy="71.1" r=".49"/>
<circle cx="175.3" cy="88.9" r=".49"/>
<circle cx="276.9" cy="73.7" r=".49"/>
<circle cx="121.9" cy="109.2" r=".49"/>
<circle cx="243.9" cy="68.6" r=".49"/>
<circle cx="276.9" cy="88.9" r=".49"/>
<circle cx="248.9" cy="88.9" r=".49"/>
<circle cx="248.9" cy="68.6" r=".49"/>
<circle cx="121.9" cy="78.8" r=".49"/>
<circle cx="76.2" cy="101.6" r=".49"/>
<circle cx="81.3" cy="101.6" r=".49"/>
<circle cx="96.5" cy="101.6" r=".49"/>
<circle cx="91.5" cy="101.6" r=".49"/>
<circle cx="66.1" cy="76.2" r=".49"/>
<circle cx="91.5" cy="63.5" r=".49"/>
<circle cx="96.5" cy="55.9" r=".49"/>
<circle cx="101.6" cy="53.4" r=".49"/>
<circle cx="76.2" cy="68.6" r=".49"/>
<circle cx="81.3" cy="68.6" r=".49"/>
<circle cx="182.9" cy="88.9" r=".49"/>
<circle cx="243.9" cy="88.9" r=".49"/>
<circle cx="182.9" cy="66.1" r=".49"/>
<circle cx="210.8" cy="165.1" r=".49"/>
<circle cx="66.1" cy="101.6" r=".49"/>
<circle cx="198.1" cy="165.1" r=".49"/>
<circle cx="61" cy="76.2" r=".49"/>
</g>
<text font-size="16.3" x="376" y="33.9">11</text>
<g font-size="6.1">
<text x="261.7" y="261.7">Shiratech</text>
<text x="261.7" y="269.3">Solutions</text>
</g>
<text font-size="4.1" x="312.5" y="270.4">SRT-96B-MAIN-IOT-NBIOT-STM-MP157</text>
<g font-size="3.3">
<text x="360.7" y="168.2">Micro SD</text>
<text x="370.9" y="206.3">ALPS</text>
<text x="137.2" y="233.9">ESD PROTECTION</text>
<text x="137.2" y="237.2">CLOSE TO CONNECTOR</text>
<text x="312.5" y="257">SD-CARD</text>
<text x="53.4" y="277.1">Only for BOM</text>
<text x="261.7" y="282.4">Drawn By Moshe Arad</text>
</g>
<g font-size="2.3">
<text x="119.7" y="19.4">VDD</text>
<text x="130" y="42.7">D1</text>
<text x="130.1" y="45.2">E1</text>
<text x="130.1" y="47.8">A1</text>
<text x="166.9" y="42.7">D5</text>
<text x="166.9" y="45.6">E5</text>
<text x="166.9" y="47.8">A5</text>
<text x="130.1" y="50.3">B1</text>
<text x="130.1" y="52.8">A3</text>
<text x="166.9" y="50.3">B5</text>
<text x="166.9" y="52.8">C5</text>
<text x="130.1" y="55.4">E3</text>
<text x="166.9" y="55.4">D4</text>
<text x="130" y="60.5">D2</text>
<text x="130.1" y="63">A2</text>
<text x="166.9" y="60.5">E4</text>
<text x="166.9" y="63">D3</text>
<text x="166.9" y="65.5">B4</text>
<text x="261.9" y="62.6">VDD_SD</text>
<text x="274.6" y="62.6">3V3</text>
<text x="284.8" y="62.6">VDD</text>
<text x="130" y="68.1">C1</text>
<text x="130.1" y="70.6">E2</text>
<text x="166.9" y="68.1">C4</text>
<text x="166.9" y="70.6">B3</text>
<text x="130.1" y="75.7">B2</text>
<text x="166.9" y="73.2">A4</text>
<text x="130" y="78.2">C2</text>
<text x="166.9" y="78.2">C3</text>
<text x="185.5" y="85.9">6.3V</text>
<text x="51.1" y="95.6">VDD</text>
<text x="322.9" y="131.1">VDD_SD</text>
<text x="195.9" y="138.8">VDD</text>
<text x="351.3" y="172.2">15</text>
<text x="352.6" y="174.8">8</text>
<text x="352.6" y="177.3">7</text>
<text x="352.6" y="179.8">6</text>
<text x="385.4" y="179.8">10</text>
<text x="385.4" y="177.3">9</text>
<text x="352.6" y="182.4">5</text>
<text x="352.6" y="184.9">4</text>
<text x="385.4" y="182.4">11</text>
<text x="385.4" y="184.9">12</text>
<text x="352.6" y="187.5">3</text>
<text x="352.6" y="190">2</text>
<text x="385.4" y="187.5">13</text>
<text x="385.4" y="190">14</text>
<text x="352.6" y="192.5">1</text>
<text x="385.4" y="192.5">17</text>
<text x="358.7" y="199.5">16</text>
<text x="330.2" y="207.9">6.3V</text>
<text x="169.7" y="245.9">1</text>
<text x="192.3" y="245.9">8</text>
<text x="169.7" y="248.4">2</text>
<text x="169.7" y="251">3</text>
<text x="169.7" y="253.5">4</text>
<text x="169.7" y="256">6</text>
<text x="132.4" y="260.7">VDD_SD</text>
<text x="168.4" y="263.7">10</text>
<text x="169.7" y="258.6">7</text>
<text x="169.7" y="261.1">9</text>
<text x="192.3" y="263.7">5</text>
<text x="308.4" y="279.2">Size</text>
<text x="318.1" y="279.2">CAGE Code</text>
<text x="346.8" y="279.5">DWG NO</text>
<text x="406.7" y="279.2">Rev</text>
<text x="311.2" y="282.8">A3</text>
<text x="322.1" y="282.8">&lt;Cage Code&gt;</text>
<text x="348.3" y="282.8">A</text>
<text x="409.2" y="282.8">1.1</text>
<text x="263.7" y="289.9">Tuesday, September 24, 2019</text>
<text x="308.4" y="288.9">Scale</text>
<text x="371.9" y="288.9">Sheet</text>
<text x="387.7" y="291.4">11</text>
<text x="397.3" y="291.4">of</text>
<text x="402.4" y="291.4">16</text>
</g>
<g font-size="2.3" fill="#000080">
<text x="124.1" y="28.5" transform="rotate(-90 124.1 28.5)">R794</text>
<text x="124.1" y="36.9" transform="rotate(-90 124.1 36.9)">10k</text>
<text x="134.7" y="37.7">U436</text>
<text x="71.2" y="47.8">R807</text>
<text x="71.2" y="42.8">R805</text>
<text x="71.2" y="45.3">R806</text>
<text x="86.4" y="47.8">22R</text>
<text x="86.4" y="42.8">22R</text>
<text x="86.4" y="45.3">22R</text>
<text x="55.9" y="52.9">R810</text>
<text x="71.2" y="52.9">0</text>
<text x="71.2" y="50.4">R808</text>
<text x="86.4" y="50.4">22R</text>
<text x="55.9" y="55.5">R811</text>
<text x="71.2" y="55.5">0</text>
<text x="55.9" y="60.5">R812</text>
<text x="55.9" y="63.1">R813</text>
<text x="71.2" y="60.5">0</text>
<text x="71.2" y="63.1">0</text>
<text x="175.3" y="60.5">TP89</text>
<text x="261.7" y="65.6">0</text>
<text x="38.1" y="68.2">R804</text>
<text x="53.4" y="68.2">22R</text>
<text x="101.6" y="70.7">R809</text>
<text x="116.9" y="70.7">22R</text>
<text x="251.5" y="68.2">R798</text>
<text x="40.7" y="75.8">R814</text>
<text x="55.9" y="75.8">0</text>
<text x="243.5" y="77.3" transform="rotate(-90 243.5 77.3)">NC</text>
<text x="185.5" y="78.3">C148</text>
<text x="185.5" y="83.4">1uF</text>
<text x="251.5" y="78.3">C146</text>
<text x="251.5" y="80.9">0.1uF</text>
<text x="251.5" y="83.4">50V</text>
<text x="269.3" y="80.9">0.1uF</text>
<text x="270" y="78.3">C144</text>
<text x="270.3" y="83.4">50V</text>
<text x="289.6" y="78.3">C145</text>
<text x="289.6" y="80.9">0.1uF</text>
<text x="289.6" y="83.4">50V</text>
<text x="63.1" y="89.5" transform="rotate(-90 63.1 89.5)">R825</text>
<text x="68.2" y="89.5" transform="rotate(-90 68.2 89.5)">R799</text>
<text x="78.4" y="89.5" transform="rotate(-90 78.4 89.5)">R800</text>
<text x="83.4" y="89.5" transform="rotate(-90 83.4 89.5)">C147</text>
<text x="93.6" y="89.5" transform="rotate(-90 93.6 89.5)">R801</text>
<text x="98.7" y="89.5" transform="rotate(-90 98.7 89.5)">R802</text>
<text x="103.8" y="89.5" transform="rotate(-90 103.8 89.5)">R803</text>
<text x="134.7" y="85.9">IP4856CX25/C</text>
<text x="240.9" y="84.4" transform="rotate(-90 240.9 84.4)">R818</text>
<text x="86" y="93" transform="rotate(-90 86 93)">50V</text>
<text x="63.1" y="97.6" transform="rotate(-90 63.1 97.6)">NC</text>
<text x="68.2" y="97.8" transform="rotate(-90 68.2 97.8)">10k</text>
<text x="78.4" y="97.6" transform="rotate(-90 78.4 97.6)">NC</text>
<text x="83.4" y="97.6" transform="rotate(-90 83.4 97.6)">NC</text>
<text x="93.6" y="97.8" transform="rotate(-90 93.6 97.8)">10k</text>
<text x="98.7" y="97.8" transform="rotate(-90 98.7 97.8)">10k</text>
<text x="103.8" y="98.1" transform="rotate(-90 103.8 98.1)">10K</text>
<text x="78.8" y="108.8">D17</text>
<text x="81.3" y="113.9">NC</text>
<text x="124.1" y="119.9" transform="rotate(-90 124.1 119.9)">R795</text>
<text x="124.1" y="128.1" transform="rotate(-90 124.1 128.1)">NC</text>
<text x="192.7" y="150.4" transform="rotate(-90 192.7 150.4)">R797</text>
<text x="200.3" y="150.4" transform="rotate(-90 200.3 150.4)">R711</text>
<text x="291.7" y="153" transform="rotate(-90 291.7 153)">R712</text>
<text x="299.3" y="153" transform="rotate(-90 299.3 153)">R713</text>
<text x="307" y="153" transform="rotate(-90 307 153)">R714</text>
<text x="314.6" y="153" transform="rotate(-90 314.6 153)">R715</text>
<text x="322.2" y="153" transform="rotate(-90 322.2 153)">R716</text>
<text x="192.7" y="158.5" transform="rotate(-90 192.7 158.5)">NC</text>
<text x="200.3" y="158.5" transform="rotate(-90 200.3 158.5)">NC</text>
<text x="291.7" y="161.1" transform="rotate(-90 291.7 161.1)">NC</text>
<text x="299.3" y="161.1" transform="rotate(-90 299.3 161.1)">NC</text>
<text x="307" y="161.1" transform="rotate(-90 307 161.1)">NC</text>
<text x="314.6" y="161.1" transform="rotate(-90 314.6 161.1)">NC</text>
<text x="322.2" y="161.1" transform="rotate(-90 322.2 161.1)">NC</text>
<text x="355.6" y="169.8">J2</text>
<text x="368.3" y="197.7">SCHA4B0419</text>
<text x="330.2" y="200.2">C110</text>
<text x="337.9" y="200.2">C111</text>
<text x="330.2" y="205.3">1uF</text>
<text x="337.9" y="205.3">0.1uF</text>
<text x="337.9" y="207.9">50V</text>
<text x="55.7" y="235">SSD</text>
<text x="172.8" y="243.4">D1</text>
<text x="55.2" y="267.3">SDSQUNS-016G-GN3MN</text>
<text x="172.8" y="268.8">SP3003-08ATG</text>
</g>
<g font-size="2.3" fill="#f00">
<text x="25.7" y="46.3">[6] SDMMC1_D1</text>
<text x="25.7" y="43.8">[6] SDMMC1_D0</text>
<text x="183.4" y="45">SDMMC_D1_SD</text>
<text x="183.4" y="42.5">SDMMC_D0_SD</text>
<text x="183.4" y="47.6">SDMMC_D2_SD</text>
<text x="23.2" y="53.7">[6] SDMMC1_D0DIR</text>
<text x="25.7" y="51.4">[6] SDMMC1_D3</text>
<text x="25.7" y="48.9">[6] SDMMC1_D2</text>
<text x="183.4" y="52.7">SDMMC_CLK_SD</text>
<text x="183.4" y="50.1">SDMMC_D3_SD</text>
<text x="20.6" y="56.2">[6] SDMMC1_D123DIR</text>
<text x="183.4" y="55.2">SDMMC_CMD_SD</text>
<text x="25.7" y="61.3">[6] SDMMC1_CMD</text>
<text x="25.7" y="63.8">[6] SDMMC1_CDIR</text>
<text x="186" y="62.8">SD-CARD_CD_L</text>
<text x="186" y="65.4">SDMMC_VLDO</text>
<text x="6.4" y="71.7">[6] SDMMC1_CK_FB</text>
<text x="10.5" y="68.9">[6] SDMMC1_CK</text>
<text x="10.5" y="76.5">[6] SDMMC1_SEL</text>
<text x="27" y="109.8">[5,6,8,13]</text>
<text x="38.4" y="109.8">NRST</text>
<text x="269.8" y="128.9">SDMMC_VLDO</text>
<text x="143.6" y="165.7">[6] SD-CARD_CD_L</text>
<text x="246.9" y="174.6">SDMMC_D1_SD</text>
<text x="246.9" y="177.1">SDMMC_D0_SD</text>
<text x="246.9" y="182.2">SDMMC_CLK_SD</text>
<text x="246.9" y="187.3">SDMMC_CMD_SD</text>
<text x="246.9" y="189.8">SDMMC_D3_SD</text>
<text x="246.9" y="192.4">SDMMC_D2_SD</text>
<text x="147.9" y="245.7">SDMMC_D0_SD</text>
<text x="147.9" y="248.2">SDMMC_D1_SD</text>
<text x="147.9" y="250.8">SDMMC_D2_SD</text>
<text x="147.9" y="255.9">SDMMC_CMD_SD</text>
<text x="147.9" y="253.3">SDMMC_D3_SD</text>
<text x="147.9" y="260.9">SD-CARD_CD_L</text>
<text x="147.9" y="258.4">SDMMC_CLK_SD</text>
</g>
<g font-size="2.3" fill="#004080">
<text x="135.9" y="44.3">DATA0</text>
<text x="135.9" y="46.8">DATA1</text>
<text x="152.1" y="44.3">DATA0_SD</text>
<text x="152.1" y="46.8">DATA1_SD</text>
<text x="135.9" y="49.4">DATA2</text>
<text x="135.9" y="51.9">DATA3</text>
<text x="152.1" y="49.4">DATA2_SD</text>
<text x="152.1" y="51.9">DATA3_SD</text>
<text x="135.9" y="54.4">DIR_0</text>
<text x="135.9" y="57">DIR_1_3</text>
<text x="154.2" y="57">CMD_SD</text>
<text x="155" y="54.4">CLK_SD</text>
<text x="135.9" y="62.1">CMD</text>
<text x="135.9" y="64.6">DIR_CMD</text>
<text x="160.1" y="62.1">WP</text>
<text x="160.6" y="64.6">CD</text>
<text x="135.9" y="69.7">CLK_IN</text>
<text x="153.3" y="69.7">VSD_REF</text>
<text x="157.7" y="67.1">VLDO</text>
<text x="135.9" y="72.2">CLK_FB</text>
<text x="135.9" y="77.3">SEL</text>
<text x="153.4" y="74.8">VSUPPLY</text>
<text x="157.5" y="72.2">VCCA</text>
<text x="135.9" y="79.8">ENABLE</text>
<text x="158.8" y="79.8">GND</text>
<text x="174" y="247.5">IO1</text>
<text x="174" y="250">IO2</text>
<text x="186" y="247.5">NC</text>
<text x="174" y="252.6">IO3</text>
<text x="174" y="255.1">IO4</text>
<text x="174" y="257.6">IO5</text>
<text x="174" y="260.2">IO6</text>
<text x="174" y="262.7">IO7</text>
<text x="174" y="265.3">IO8</text>
<text x="184.2" y="265.3">GND</text>
</g>
<g font-size="2.3" fill="#00f">
<text x="356.1" y="173.6">SW2-CD</text>
<text x="383" y="191.1" transform="rotate(-90 383 191.1)">CASE</text>
<text x="360.1" y="196.1" transform="rotate(-90 360.1 196.1)">SW1-Common</text>
</g>
<g font-size="1.8">
<text x="44" y="1.9">5</text>
<text x="127" y="1.9">4</text>
<text x="209.9" y="1.9">3</text>
<text x="292.9" y="1.9">2</text>
<text x="375.8" y="1.9">1</text>
<text x=".7" y="40.6">D</text>
<text x="418" y="40.6">D</text>
<text x=".7" y="113.6">C</text>
<text x="418" y="113.6">C</text>
<text x=".7" y="186.6">B</text>
<text x="418" y="186.6">B</text>
<text x=".7" y="259.5">A</text>
<text x="418" y="259.5">A</text>
<text x="44" y="296.3">5</text>
<text x="127" y="296.3">4</text>
<text x="209.9" y="296.3">3</text>
<text x="292.9" y="296.3">2</text>
<text x="375.8" y="296.3">1</text>
</g>
</svg>
